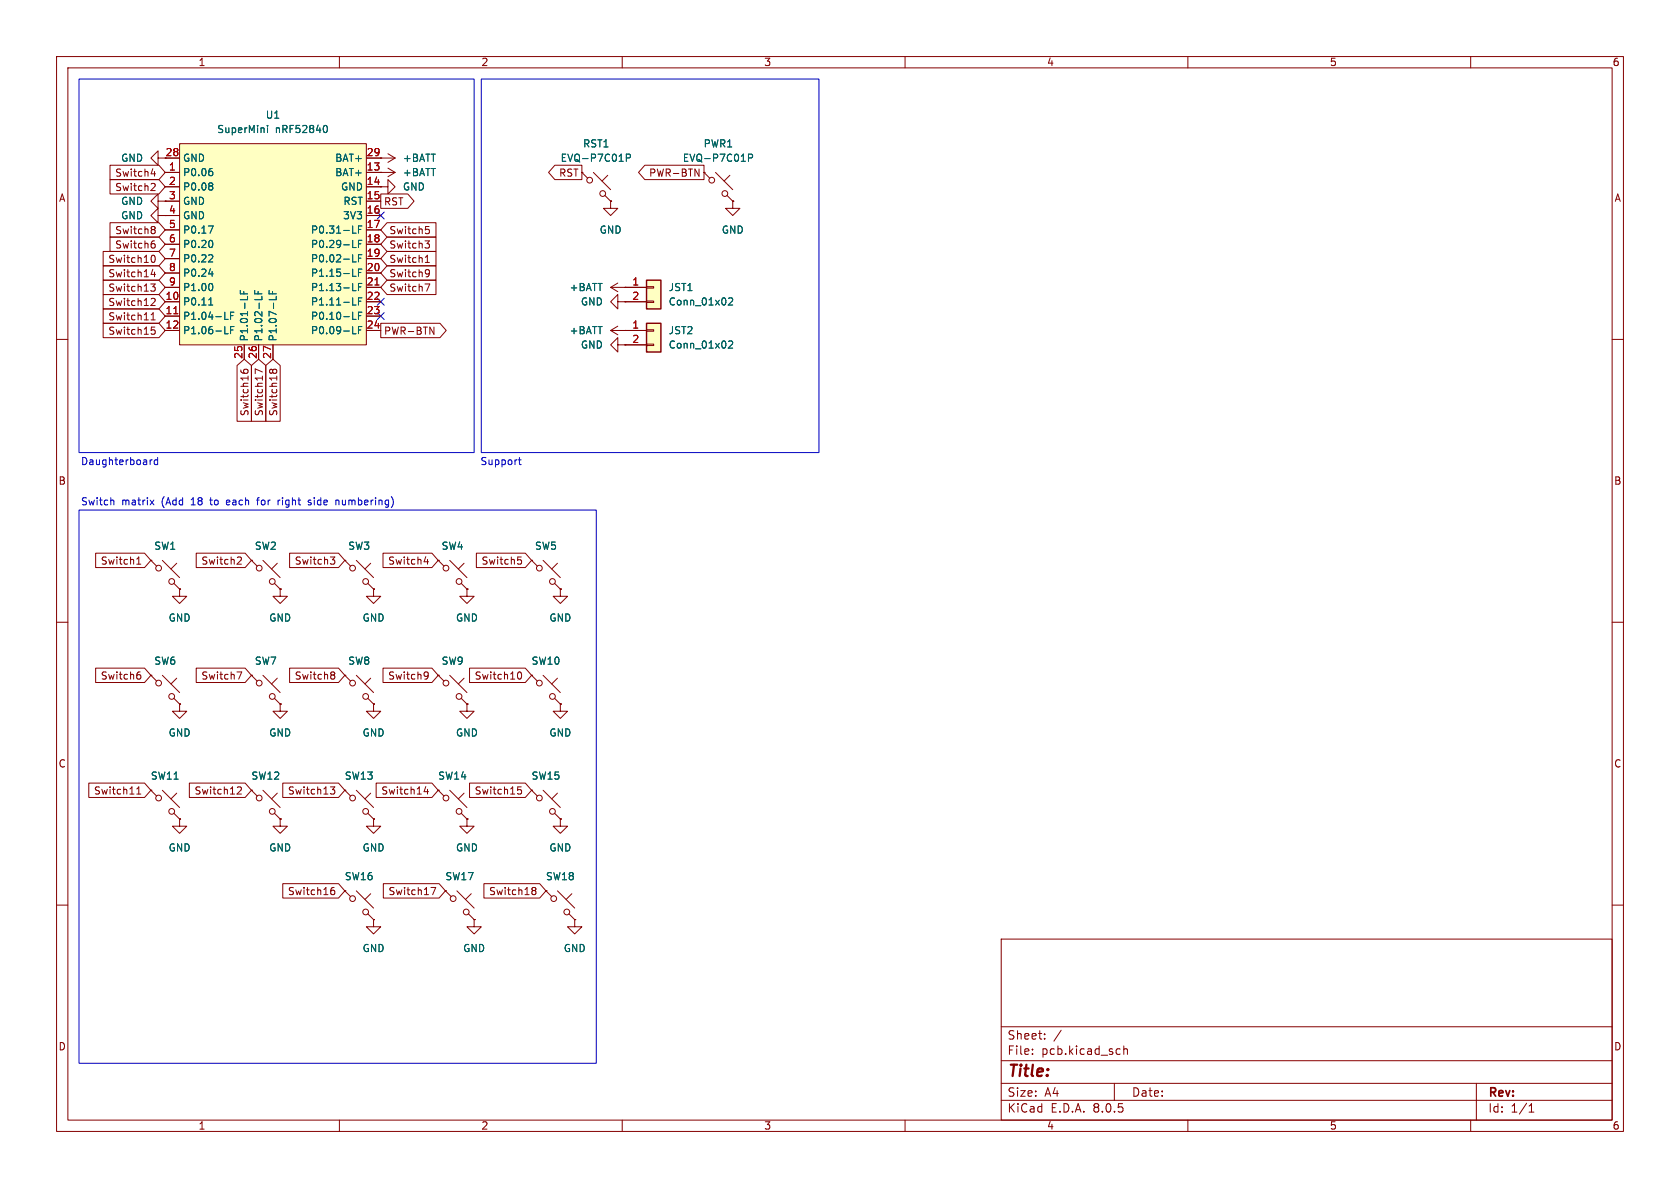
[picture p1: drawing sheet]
<svg xmlns="http://www.w3.org/2000/svg" width="297mm" height="210mm" viewBox="0 0 297 210" stroke-linecap="round" stroke-linejoin="round" font-family="sans-serif">
<g fill="none" stroke="#840000" stroke-width=".18">
<path d="M10 10h277v190h-277zM12 12h273v186h-273zM60 10v2M110 10v2M160 10v2M210 10v2M260 10v2M67.3 33h1.3v-1.2l1.2 1.2-1.2 1.3v-1.3M67.3 33h.1M107.9 35.6v1.2h-1.2l1.2 1.3 1.3-1.3h-1.3M107.9 35.6h.1M129.5 35.6v1.2h-1.2l1.2 1.3 1.3-1.3h-1.3"/>
<path d="M129.5 35.6h.1M10 60h2M107.9 58.4l1.3 .8M107.9 58.4h2.6M109.2 53.3v-1.2l-1.3 1.2 1.3 1.3v-1.3h1.3M109.2 57.7l-1.3 .7M110.5 58.4h.1M110.5 53.3h.1M285 60h2M109.2 61v-1.3l-1.3 1.3 1.3 1.2v-1.2h1.3M110.5 61h.1M26.7 99.1l1 1"/>
<path d="M26.7 99.1h.1M28.7 99.1l3 3M31.2 99.6l-1 1M44.4 99.1l1.1 1M44.4 99.1h.1M46.5 99.1l3 3M49 99.6l-1 1M61 99.1l1 1M61 99.1h.1M63 99.1l3 3M65.5 99.6l-1 1M77.5 99.1l1 1"/>
<path d="M77.5 99.1h.1M79.5 99.1l3 3M82 99.6l-1 1M94 99.1l1 1M94 99.1h.1M96 99.1l3.1 3M98.6 99.6l-1.1 1M10 110h2M26.7 119.4l1 1M26.7 119.4h.1M28.7 119.4l3 3M30.7 103.1l1 1"/>
<path d="M31.2 119.9l-1 1M31.7 104.1v1.3h1.3l-1.3 1.3-1.2-1.3h1.2M31.7 104.1h.1M44.4 119.4l1.1 1M44.4 119.4h.1M46.5 119.4l3 3M48.5 103.1l1 1M49 119.9l-1 1M49.5 104.1v1.3h1.3l-1.3 1.3-1.2-1.3h1.2M49.5 104.1h.1M61 119.4l1 1M61 119.4h.1"/>
<path d="M63 119.4l3 3M65 103.1l1 1M65.5 119.9l-1 1M66 104.1v1.3h1.3l-1.3 1.3-1.2-1.3h1.2M66 104.1h.1M77.5 119.4l1 1M77.5 119.4h.1M79.5 119.4l3 3M81.5 103.1l1 1M82 119.9l-1 1M82.5 104.1v1.3h1.3l-1.3 1.3-1.2-1.3h1.2M82.5 104.1h.1"/>
<path d="M94 119.4l1 1M94 119.4h.1M96 119.4l3.1 3M98 103.1l1.1 1M98.6 119.9l-1.1 1M99.1 104.1h.1M99.1 104.1v1.3h1.2l-1.2 1.3-1.3-1.3h1.3M285 110h2M26.7 139.7l1 1M26.7 139.7h.1M28.7 139.7l3 3M30.7 123.4l1 1.1"/>
<path d="M31.7 124.5v1.2h1.3l-1.3 1.3-1.2-1.3h1.2M31.7 124.5h.1M44.4 139.7l1.1 1M44.4 139.7h.1M46.5 139.7l3 3M48.5 123.4l1 1.1M49.5 124.5v1.2h1.3l-1.3 1.3-1.2-1.3h1.2M49.5 124.5h.1M61 139.7l1 1M61 139.7h.1M63 139.7l3 3M65 123.4l1 1.1"/>
<path d="M66 124.5v1.2h1.3l-1.3 1.3-1.2-1.3h1.2M66 124.5h.1M77.5 139.7l1 1M77.5 139.7h.1M79.5 139.7l3 3M81.5 123.4l1 1.1M82.5 124.5v1.2h1.3l-1.3 1.3-1.2-1.3h1.2M82.5 124.5h.1M94 139.7l1 1M94 139.7h.1M96 139.7l3.1 3M98 123.4l1.1 1.1"/>
<path d="M99.1 124.5h.1M99.1 124.5v1.2h1.2l-1.2 1.3-1.3-1.3h1.3M10 160h2M30.7 143.8l1 1M31.2 140.2l-1 1M31.7 144.8h.1M31.7 144.8v1.3h1.3l-1.3 1.2-1.2-1.2h1.2M48.5 143.8l1 1M49 140.2l-1 1M49.5 144.8v1.3h1.3l-1.3 1.2-1.2-1.2h1.2M49.5 144.8h.1M61 157.5l1 1"/>
<path d="M61 157.5h.1M63 157.5l3 3M65 143.8l1 1M65.5 158l-1 1M65.5 140.2l-1 1M66 144.8v1.3h1.3l-1.3 1.2-1.2-1.2h1.2M66 144.8h.1M78.7 157.5l1.1 1M78.7 157.5h.1M80.8 157.5l3 3M81.5 143.8l1 1M82 140.2l-1 1"/>
<path d="M82.5 144.8v1.3h1.3l-1.3 1.2-1.2-1.2h1.2M82.5 144.8h.1M83.3 158l-1 1M96.5 157.5l1 1M96.5 157.5h.1M98 143.8l1.1 1M98.6 157.5l3 3M98.6 140.2l-1.1 1M99.1 144.8v1.3h1.2l-1.2 1.2-1.3-1.2h1.3M99.1 144.8h.1M101.1 158l-1 1M285 160h2"/>
<path d="M65 161.5l1 1.1M66 162.6h.1M66 162.6v1.2h1.3l-1.3 1.3-1.2-1.3h1.2M82.8 161.5l1 1.1M83.8 162.6v1.2h1.3l-1.3 1.3-1.3-1.3h1.3M83.8 162.6h.1M100.6 161.5l1 1.1M101.6 162.6h.1M101.6 162.6v1.2h1.3l-1.3 1.3-1.3-1.3h1.3M177 166h108v32h-108zM60 198v2M110 198v2"/>
<path d="M160 198v2M177 194.5h108M177 191.5h108M177 187.5h108M177 181.5h108M182.5 186.3v.1M182.5 185.5v.1M184.7 183.6v.1M184.7 182.8v.1M187.6 182.1l-1.3 2M197 191.5v3M197.9 185.4l.1 .1"/>
<path d="M198 186.3l-.1 .1M198.7 184.9v1.5M198.7 185.5l.2-.1 .3 .1 .1 .9M210 198v2M260 198v2M261 191.5v6.5M270.3 196.6h.9M270.3 195.5l.4-.4v1.5"/>
<circle cx="28" cy="100.4" r=".51"/>
<circle cx="30.4" cy="102.8" r=".51"/>
<circle cx="45.8" cy="100.4" r=".51"/>
<circle cx="48.1" cy="102.8" r=".51"/>
<circle cx="62.3" cy="100.4" r=".51"/>
<circle cx="64.6" cy="102.8" r=".51"/>
<circle cx="78.8" cy="100.4" r=".51"/>
<circle cx="81.2" cy="102.8" r=".51"/>
<circle cx="95.4" cy="100.4" r=".51"/>
<circle cx="97.7" cy="102.8" r=".51"/>
<circle cx="28" cy="120.8" r=".51"/>
<circle cx="30.4" cy="123.1" r=".51"/>
<circle cx="45.8" cy="120.8" r=".51"/>
<circle cx="48.1" cy="123.1" r=".51"/>
<circle cx="62.3" cy="120.8" r=".51"/>
<circle cx="64.6" cy="123.1" r=".51"/>
<circle cx="78.8" cy="120.8" r=".51"/>
<circle cx="81.2" cy="123.1" r=".51"/>
<circle cx="95.4" cy="120.8" r=".51"/>
<circle cx="97.7" cy="123.1" r=".51"/>
<circle cx="28" cy="141.1" r=".51"/>
<circle cx="30.4" cy="143.4" r=".51"/>
<circle cx="45.8" cy="141.1" r=".51"/>
<circle cx="48.1" cy="143.4" r=".51"/>
<circle cx="62.3" cy="141.1" r=".51"/>
<circle cx="62.3" cy="158.9" r=".51"/>
<circle cx="64.6" cy="143.4" r=".51"/>
<circle cx="78.8" cy="141.1" r=".51"/>
<circle cx="80.1" cy="158.9" r=".51"/>
<circle cx="81.2" cy="143.4" r=".51"/>
<circle cx="95.4" cy="141.1" r=".51"/>
<circle cx="97.7" cy="143.4" r=".51"/>
<circle cx="97.9" cy="158.9" r=".51"/>
<circle cx="64.6" cy="161.2" r=".51"/>
<circle cx="82.4" cy="161.2" r=".51"/>
<circle cx="100.2" cy="161.2" r=".51"/>
</g>
<path d="M31.7 25.4h33.1v35.6h-33.1z" fill="#ffffc2"/>
<g fill="none" stroke="#840000" stroke-width=".18">
<path d="M27.9 27.9v-1.2l-1.2 1.2 1.2 1.3v-1.3h3.8M27.9 38.1v-1.3l-1.2 1.3 1.2 1.3v-1.3h3.8M27.9 35.6v-1.3l-1.2 1.3 1.2 1.2v-1.2h1.3M29.2 35.6h.1M29.2 30.5h2.5M29.2 33h2.5M29.2 35.6h2.5M31.7 25.4h33.1v35.6h-33.1zM64.8 30.5h5M64.8 33h2.5M64.8 35.6h2.5M64.8 38.1h2.5"/>
<path d="M64.8 27.9h5M67.3 27.9h.1M67.3 30.5h.1M68.6 27.2l1.2 .7M68.6 29.7l1.2 .8M69.8 27.9l-1.2 .8M69.8 30.5l-1.2 .7M124.5 30.5l1 1M124.5 30.5h.1M126.5 30.5l3 3M128.5 34.5l1 1.1M129 31l-1 1"/>
<path d="M129.5 35.6h.1M29.2 53.3h2.5M29.2 55.9h2.5M29.2 58.4h2.5M29.2 40.6h2.5M29.2 43.2h2.5M29.2 45.7h2.5M29.2 48.3h2.5M29.2 50.8h2.5M64.8 53.3h2.5M64.8 55.9h2.5M64.8 58.4h2.5"/>
<path d="M64.8 40.6h2.5M64.8 43.2h2.5M64.8 45.7h2.5M64.8 48.3h2.5M64.8 50.8h2.5M43.2 61v2.5M45.7 61v2.5M48.3 61v2.5"/>
<circle cx="125.8" cy="31.9" r=".51"/>
<circle cx="128.1" cy="34.2" r=".51"/>
</g>
<g fill="none" stroke="#006464" stroke-width=".18">
<path d="M36.8 39.9h.9l-.6 1.3M37.3 29.8h.2M37.4 30.3l.2 .2v.3l-.2 .3M37.4 32.3l.2 .3-.2 .3 .2 .2v.3l-.2 .2M47.3 22.2v.1M47.3 22.6v.8M57.5 22.2a.68 .68 0 0 1 .4 .6 .68 .68 0 0 1-.4 .6M64 39.9h-.6v1.3M132.3 27.9h.6l.1-.2v-.3l-.7-.2v1.3M36.9 53.9h.7M36.9 48.4h.8M37.1 52.8l.2-.2v1.3"/>
<path d="M37.3 42.5a.79 .79 0 0 1 0 1.3M37.3 50.1a.79 .79 0 0 1 0 1.3M37.4 45l.2 .3v.3l-.8 .7h.8M37.5 48v.8M39.7 56.5h.6M39.7 59h.6M40.8 55.8h.4M40.8 58.3h.4M41.4 55.2h-.6v1.3M41.4 57.7h-.6v1.3M42.5 51.3v.6h1.3M43.1 51.5v.4"/>
<path d="M43.8 52.4v.6M45 51.3v.6h1.3M45.6 51.5v.4M46.3 52.4v.6M47.6 51.3v.6h1.2M48.2 51.5v.4M48.8 52.4v.6M62.3 53.9h.7M62.3 56.5h.7M62.3 59h.7M62.3 41.2h.7M62.3 43.8h.7"/>
<path d="M62.3 46.3h.7M62.3 48.8h.7M62.3 51.4h.7M63.4 55.8h.4M63.4 58.3h.4M63.4 40.6h.4M63.4 43.1h.4M63.4 45.6h.4M63.4 48.2h.4M63.4 50.7h.4M63.4 53.3h.4M64 55.2h-.6v1.3"/>
<path d="M64 57.7h-.6v1.3M64 42.5h-.6v1.3M64 45h-.6v1.3M64 47.6h-.6v1.2M64 50.1h-.6v1.3M64 52.6h-.6v1.3"/>
</g>
<path d="M30.7 55.5h.7M66.3 50.4h.7" fill="none" stroke="#a90000" stroke-width=".18"/>
<path d="M114.3 57.2h2.5v5h-2.5z" fill="#ffffc2"/>
<path d="M110.5 58.4h3.8M114.3 58.3h1.3v.2h-1.3zM110.5 61h3.8M114.3 60.8h1.3v.3h-1.3z" fill="none" stroke="#840000" stroke-width=".18"/>
<path d="M114.3 57.2h2.5v5h-2.5z" fill="none" stroke="#840000" stroke-width=".25"/>
<path d="M128.8 60.4l.5-.1 .2 .3-.8 .9h.8" fill="none" stroke="#006464" stroke-width=".18"/>
<path d="M114.3 49.5h2.5v5.1h-2.5z" fill="#ffffc2"/>
<g fill="none" stroke="#840000" stroke-width=".18">
<path d="M19.4 31.7h8.7l1.1 1.3-1.1 1.3h-8.7zM19.4 39.4h8.7l1.1 1.2-1.1 1.3h-8.7zM19.4 29.2h8.7l1.1 1.3-1.1 1.3h-8.7zM26.9 32.4l.4 .1 .1 .3-.7 .9h.7M27 29.8l-.3 .9h.8M27.3 30.3v.9M29.2 35.6h.1M29.2 30.5h2.5M29.2 33h2.5M29.2 35.6h2.5M29.2 38.1h2.5M29.2 27.9h2.5"/>
<path d="M64.8 30.5h2.5M64.8 33h2.5M64.8 35.6h2.5M64.8 38.1h2.5M64.8 27.9h2.5M67.3 34.3h4.8l1.1 1.3-1.1 1.2h-4.8zM67.3 27.9h.1M67.3 30.5h.1M67.3 33h.1M68.4 39.4h8.7v2.5h-8.7l-1.1-1.3zM98.1 29.2h4.8v2.6h-4.8l-1.1-1.3zM102.9 30.5l1 1"/>
<path d="M104.9 30.5l3 3M106.9 34.5l1 1.1M107.4 31l-1 1M107.9 35.6h.1M114 29.2h10.5v2.6h-10.5l-1.1-1.3zM122.9 29.9l.7 1.3v-1.3M124.5 30.5h.1M129.5 35.6h.1M18.2 57.1h9.9l1.1 1.3-1.1 1.3h-9.9zM18.2 49.5h9.9l1.1 1.3-1.1 1.3h-9.9zM18.2 44.4h9.9l1.1 1.3-1.1 1.3h-9.9zM18.2 47h9.9l1.1 1.3-1.1 1.2h-9.9z"/>
<path d="M18.2 52.1h9.9l1.1 1.2-1.1 1.3h-9.9zM18.2 54.6h9.9l1.1 1.3-1.1 1.3h-9.9zM19.4 41.9h8.7l1.1 1.3-1.1 1.3h-8.7zM26.7 50.2h.7l-.4 .5 .4 .1v.5l-.2 .2-.5-.1M26.7 52.9l.5-.2 .2 .4-.7 .9h.7M26.7 56.6h.7M26.7 55.6l.4-.3v1.3M26.8 45.4l.2-.3a.68 .68 0 0 1 .5 .7 .68 .68 0 0 1-.5 .6l-.2-.3M27 40h.2l.2 .3-.2 .3M27 43.1h.2l.2 .2v.4l-.4 .2M27 40.6h.2M27 47.6l-.3 .9h.8"/>
<path d="M27.2 40.6l.2 .2v.3l-.2 .2h-.2M27.3 42.6h-.3M27.3 48.1v.8M27.4 57.8h-.6l-.1 .6 .2-.1 .4 .1 .1 .1v.5l-.2 .1-.5-.1M29.2 50.8h2.5M29.2 53.3h2.5M29.2 55.9h2.5M29.2 58.4h2.5M29.2 40.6h2.5M29.2 43.2h2.5M29.2 45.7h2.5M29.2 48.3h2.5"/>
<path d="M64.8 50.8h2.5M64.8 53.3h2.5M64.8 55.9h2.5M64.8 58.4h2.5M64.8 40.6h2.5M64.8 43.2h2.5M64.8 45.7h2.5M64.8 48.3h2.5M67.3 57.1h10.5l1.1 1.3-1.1 1.3h-10.5zM68.4 49.5h8.7v2.6h-8.7l-1.1-1.3zM68.4 47h8.7v2.5h-8.7l-1.1-1.2zM68.4 44.4h8.7v2.6h-8.7l-1.1-1.3z"/>
<path d="M68.4 41.9h8.7v2.6h-8.7l-1.1-1.3zM75.1 50.2h.9l-.6 1.3M75.1 42.6h.8l-.4 .5 .4 .1v.4l-.2 .3h-.4M75.2 46.4h.7M75.2 45.5l.4-.4v1.3M75.2 40h.7M75.4 40.5h.3l.2 .3v.4l-.5 .1M75.4 47.7l.5 .1a.84 .84 0 0 1-.3 1.1h-.3M75.9 48.2l-.2 .2h-.3M76 57.8l.7 1.3v-1.3M107.9 50.8h6.4M107.9 50.8l1.3 .8"/>
<path d="M109.2 50l-1.3 .8M110.5 50.8h.1M110.5 53.3h.1M110.5 58.4h.1M110.5 53.3h3.8M110.5 58.4h3.8M114.3 53.2h1.3v.3h-1.3zM114.3 50.7h1.3v.2h-1.3zM41.9 64.6l1.3-1.1 1.3 1.1v9.9h-2.6zM42.6 65.4v.4l.3 .1M43.2 61v2.5M43.2 65.9l-.1-.4 .2-.2 .5 .1 .1 .4-.2 .1"/>
<path d="M44.4 64.6l1.3-1.1 1.3 1.1v9.9h-2.6zM45.7 61v2.5M46.4 65.8l-1.3-.6v.9M47 64.6l1.3-1.1 1.2 1.1v9.9h-2.5zM48.2 65.5l-.2-.2-.3 .1v.4l.1 .1M48.2 65.5l.2-.2h.4l.1 .2-.1 .4M48.2 65.8l-.1 .1M48.2 65.5v.3M48.2 65.8l.1 .1M48.3 61v2.5M110.5 61h.1M110.5 61h3.8"/>
<path d="M16.9 97.8h8.7l1.1 1.3-1.1 1.2h-8.7zM24.2 99.7h.7M24.2 98.8l.3-.3v1.2M26.7 99.1h.1M34.7 97.8h8.6l1.1 1.3-1.1 1.2h-8.6zM42.1 98.5h.5l.1 .3-.8 .9h.8M44.4 99.1h.1M51.2 97.8h8.6l1.2 1.3-1.2 1.2h-8.6zM58.4 98.5h.8l-.4 .4 .3 .2 .1 .4-.3 .2h-.3M61 99.1h.1M67.7 97.8h8.7l1.1 1.3-1.1 1.2h-8.7zM75.3 98.4l-.3 .9h.8"/>
<path d="M75.6 98.9v.8M77.5 99.1h.1M84.2 97.8h8.7l1.1 1.3-1.1 1.2h-8.7zM91.5 98.5h.6M91.7 98.9h.3l.2 .3-.1 .5h-.4M94 99.1h.1M16.9 118.1h8.7l1.1 1.3-1.1 1.3h-8.7zM24.4 119.3h.3l.2 .2-.1 .4-.4 .2M24.8 118.8h-.4M26.7 119.4h.1M31.7 104.1h.1M34.7 118.1h8.6l1.1 1.3-1.1 1.3h-8.6z"/>
<path d="M41.9 118.8h.8l-.5 1.3M44.4 119.4h.1M49.5 104.1h.1M51.2 118.1h8.6l1.2 1.3-1.2 1.3h-8.6zM58.7 118.8h.2l.3 .2-.3 .3M58.7 119.3h.2M58.9 119.3l.3 .3v.2l-.3 .3h-.2M61 119.4h.1M66 104.1h.1M67.7 118.1h8.7l1.1 1.3-1.1 1.3h-8.7zM75.2 118.8l.4 .1a.84 .84 0 0 1-.3 1.2h-.2M75.7 119.3l-.2 .3h-.3"/>
<path d="M77.5 119.4h.1M82.5 104.1h.1M83 118.1h9.9l1.1 1.3-1.1 1.3h-9.9zM91.5 119l.3-.2a.68 .68 0 0 1 .4 .6 .68 .68 0 0 1-.4 .7l-.3-.3M94 119.4h.1M99.1 104.1h.1M15.7 138.4h9.9l1.1 1.3-1.1 1.3h-9.9zM24.2 139.5l.3-.4v1.3M26.7 139.7h.1M31.7 124.5h.1M33.5 138.4h9.8l1.1 1.3-1.1 1.3h-9.8zM42 139.2l.4-.1 .3 .4-.8 .9h.8"/>
<path d="M44.4 139.7h.1M49.5 124.5h.1M50 138.4h9.8l1.2 1.3-1.2 1.3h-9.8zM58.4 139.1h.8l-.4 .5 .3 .1v.5l-.2 .2-.4-.1M61 139.7h.1M66 124.5h.1M66.5 138.4h9.9l1.1 1.3-1.1 1.3h-9.9zM75.3 139l-.3 .9h.8M75.6 139.5v.9M77.5 139.7h.1M82.5 124.5h.1M83 138.4h9.9l1.1 1.3-1.1 1.3h-9.9z"/>
<path d="M92.1 139.1h-.6v.6l.2-.1h.4l.1 .2-.1 .4-.1 .2-.5-.2M94 139.7h.1M99.1 124.5h.1M24.2 140.4h.7M31.7 144.8h.1M49.5 144.8h.1M50 156.2h9.8l1.2 1.3-1.2 1.3h-9.8zM58.5 157.5l.4-.1 .3 .2-.1 .5-.4 .1-.2-.2M59.1 156.9h-.4l-.2 .3M61 157.5h.1M66 144.8h.1M67.8 156.2h9.8l1.1 1.3-1.1 1.3h-9.8z"/>
<path d="M76.2 156.9h.8l-.5 1.3M78.7 157.5h.1M82.5 144.8h.1M85.5 156.2h9.9l1.1 1.3-1.1 1.3h-9.9zM94.1 157l.2-.1h.3l.1 .3-.2 .2M94.1 157.3l.2 .1M94.3 157.4h.2M94.3 157.4l-.2 .1M94.5 157.4l.2 .3v.3l-.2 .2-.4-.2M96.5 157.5h.1M99.1 144.8h.1M66 162.6h.1"/>
<path d="M83.8 162.6h.1M101.6 162.6h.1"/>
<circle cx="104.2" cy="31.9" r=".51"/>
<circle cx="106.6" cy="34.2" r=".51"/>
</g>
<path d="M114.3 49.5h2.5v5.1h-2.5z" fill="none" stroke="#840000" stroke-width=".25"/>
<g fill="none" stroke="#006464" stroke-width=".18">
<path d="M36.8 39.9h.9l-.6 1.3M37.3 29.8h.2M37.4 30.3l.2 .2v.3l-.2 .3M37.4 32.3l.2 .3-.2 .3 .2 .2v.3l-.2 .2M47.3 22.2v.1M47.3 22.6v.8M57.5 22.2a.68 .68 0 0 1 .4 .6 .68 .68 0 0 1-.4 .6M64 39.9h-.6v1.3M110.7 27.9h.6l.2-.2-.1-.3-.7-.2v1.3M132.3 27.9h.6l.1-.2v-.3l-.7-.2v1.3M36.9 53.9h.7M36.9 48.4h.8"/>
<path d="M37.1 52.8l.2-.2v1.3M37.3 42.5a.79 .79 0 0 1 0 1.3M37.3 50.1a.79 .79 0 0 1 0 1.3M37.4 45l.2 .3v.3l-.8 .7h.8M37.5 48v.8M39.7 56.5h.6M39.7 59h.6M40.8 55.8h.4M40.8 58.3h.4M41.4 55.2h-.6v1.3M41.4 57.7h-.6v1.3M42.5 51.3v.6h1.3"/>
<path d="M43.1 51.5v.4M43.8 52.4v.6M45 51.3v.6h1.3M45.6 51.5v.4M46.3 52.4v.6M47.6 51.3v.6h1.2M48.2 51.5v.4M48.8 52.4v.6M62.3 53.9h.7M62.3 56.5h.7M62.3 59h.7M62.3 41.2h.7"/>
<path d="M62.3 43.8h.7M62.3 46.3h.7M62.3 48.8h.7M62.3 51.4h.7M63.4 55.8h.4M63.4 58.3h.4M63.4 40.6h.4M63.4 43.1h.4M63.4 45.6h.4M63.4 48.2h.4M63.4 50.7h.4M63.4 53.3h.4"/>
<path d="M64 52.6h-.6v1.3M64 55.2h-.6v1.3M64 57.7h-.6v1.3M64 42.5h-.6v1.3M64 45h-.6v1.3M64 47.6h-.6v1.2M64 50.1h-.6v1.3M128.8 52.8l.5-.2 .2 .4-.8 .9h.8M128.8 60.4l.5-.1 .2 .3-.8 .9h.8"/>
</g>
<g fill="none" stroke="#0000c2" stroke-width=".18">
<path d="M14 14h69.8v66h-69.8zM85.1 14h59.7v66h-59.7zM14 90.2h91.4v97.8h-91.4zM19.8 88.4l.3 .2v.6M26.5 88.4l.7 .8M26.9 81.3l-.4 .2M27.2 88.4l-.7 .8M27.9 81.4l-.4-.1-.2 .2 .1 .6h.5M27.9 80.9v1.2M40.2 88.4l-.2 .2v.5l.2 .1M40.6 88.7l-.6 .1M45.3 88.4h.5"/>
<path d="M45.8 88l-.3 .2v1M49.2 88.4v.8M49.5 88.4l-.3 .2M55 88.5l-.3-.1-.2 .2v.2l.5 .1v.3h-.5M59.4 88.5h.5v.7M91.6 81.3h.5M91.8 80.9v1.1l.3 .1"/>
</g>
<path d="M66.7 37.5l1.2 1.2M67.9 37.5l-1.2 1.2M66.7 55.3l1.2 1.2M66.7 52.7l1.2 1.2M67.9 55.3l-1.2 1.2M67.9 52.7l-1.2 1.2" fill="none" stroke="#000084" stroke-width=".18"/>
<path d="M30.7 55.5h.7M66.3 50.4h.7" fill="none" stroke="#a90000" stroke-width=".18"/>
<text font-size="2.8" fill="#840000" x="178" y="190.9">Title:</text>
<g font-size="2.1" fill="#840000">
<text x="178" y="184">Sheet:</text>
<text x="178" y="186.7">File:</text>
<text x="184.1" y="186.7">pcb.kicad_sch</text>
<text x="178" y="196.9">KiCad</text>
<text x="178" y="194.1">Size:</text>
<text x="184.7" y="194.1">A4</text>
<text x="185.7" y="196.9">E.D.A.</text>
<text x="193.3" y="196.9">8.0.5</text>
<text x="200" y="194.1">Date:</text>
<text x="263" y="194.3">Rev:</text>
<text x="263" y="196.9">Id:</text>
<text x="267.1" y="196.9">1/1</text>
</g>
<g font-size="1.8" fill="#840000">
<text x="35" y="11.9">1</text>
<text x="85" y="11.9">2</text>
<text x="135" y="11.9">3</text>
<text x="185" y="11.9">4</text>
<text x="235" y="11.9">5</text>
<text x="285" y="11.9">6</text>
<text x="10.3" y="35.9">A</text>
<text x="20.3" y="34">Switch2</text>
<text x="20.3" y="31.4">Switch4</text>
<text x="98.7" y="31.4">RST</text>
<text x="114.6" y="31.4">PWR-BTN</text>
<text x="285.3" y="35.9">A</text>
<text x="20.3" y="41.6">Switch8</text>
<text x="67.8" y="36.5">RST</text>
<text x="68.7" y="41.6">Switch5</text>
<text x="19.1" y="46.7">Switch10</text>
<text x="20.3" y="44.1">Switch6</text>
<text x="68.7" y="46.7">Switch1</text>
<text x="68.7" y="44.1">Switch3</text>
<text x="19.1" y="51.8">Switch13</text>
<text x="19.1" y="49.2">Switch14</text>
<text x="68.7" y="51.8">Switch7</text>
<text x="68.7" y="49.2">Switch9</text>
<text x="19.1" y="59.4">Switch15</text>
<text x="19.1" y="54.3">Switch12</text>
<text x="19.1" y="56.8">Switch11</text>
<text x="67.8" y="59.4">PWR-BTN</text>
<text x="44.1" y="73.7" transform="rotate(-90 44.1 73.7)">Switch16</text>
<text x="46.7" y="73.7" transform="rotate(-90 46.7 73.7)">Switch17</text>
<text x="49.2" y="73.7" transform="rotate(-90 49.2 73.7)">Switch18</text>
<text x="10.3" y="85.9">B</text>
<text x="285.3" y="85.9">B</text>
<text x="17.7" y="100">Switch1</text>
<text x="35.5" y="100">Switch2</text>
<text x="52" y="100">Switch3</text>
<text x="68.5" y="100">Switch4</text>
<text x="85" y="100">Switch5</text>
<text x="17.7" y="120.3">Switch6</text>
<text x="35.5" y="120.3">Switch7</text>
<text x="52" y="120.3">Switch8</text>
<text x="68.5" y="120.3">Switch9</text>
<text x="83.8" y="120.3">Switch10</text>
<text x="10.3" y="135.9">C</text>
<text x="285.3" y="135.9">C</text>
<text x="16.5" y="140.7">Switch11</text>
<text x="34.3" y="140.7">Switch12</text>
<text x="50.8" y="140.7">Switch13</text>
<text x="67.3" y="140.7">Switch14</text>
<text x="83.8" y="140.7">Switch15</text>
<text x="50.8" y="158.4">Switch16</text>
<text x="68.6" y="158.4">Switch17</text>
<text x="86.4" y="158.4">Switch18</text>
<text x="10.3" y="185.9">D</text>
<text x="285.3" y="185.9">D</text>
<text x="35" y="199.9">1</text>
<text x="85" y="199.9">2</text>
<text x="135" y="199.9">3</text>
<text x="185" y="199.9">4</text>
<text x="235" y="199.9">5</text>
<text x="285" y="199.9">6</text>
</g>
<g font-size="1.8" fill="#006464">
<text x="38.3" y="23.7">SuperMini</text>
<text x="46.9" y="21.2">U1</text>
<text x="48.7" y="23.7">nRF52840</text>
<text x="21.3" y="28.8">GND</text>
<text x="32.3" y="28.8">GND</text>
<text x="59.2" y="28.8">BAT+</text>
<text x="71.1" y="28.8">+BATT</text>
<text x="99" y="28.8">EVQ-P7C01P</text>
<text x="103" y="26.3">RST1</text>
<text x="120.6" y="28.8">EVQ-P7C01P</text>
<text x="124.3" y="26.3">PWR1</text>
<text x="32.3" y="31.3">P0.06</text>
<text x="32.3" y="33.9">P0.08</text>
<text x="59.2" y="31.3">BAT+</text>
<text x="60.2" y="33.9">GND</text>
<text x="71.1" y="33.9">GND</text>
<text x="71.1" y="31.3">+BATT</text>
<text x="21.3" y="39">GND</text>
<text x="21.3" y="36.4">GND</text>
<text x="32.3" y="36.4">GND</text>
<text x="32.3" y="39">GND</text>
<text x="32.3" y="41.5">P0.17</text>
<text x="54.9" y="41.5">P0.31-LF</text>
<text x="60.6" y="39">3V3</text>
<text x="60.6" y="36.4">RST</text>
<text x="105.9" y="41.5">GND</text>
<text x="127.5" y="41.5">GND</text>
<text x="32.3" y="44">P0.20</text>
<text x="32.3" y="46.6">P0.22</text>
<text x="54.9" y="44">P0.29-LF</text>
<text x="54.9" y="46.6">P0.02-LF</text>
<text x="32.3" y="49.1">P0.24</text>
<text x="32.3" y="51.7">P1.00</text>
<text x="54.9" y="49.1">P1.15-LF</text>
<text x="54.9" y="51.7">P1.13-LF</text>
<text x="100.6" y="51.7">+BATT</text>
<text x="118.1" y="51.7">JST1</text>
<text x="32.3" y="54.2">P0.11</text>
<text x="32.3" y="56.7">P1.04-LF</text>
<text x="32.3" y="59.3">P1.06-LF</text>
<text x="54.9" y="54.2">P1.11-LF</text>
<text x="54.9" y="59.3">P0.09-LF</text>
<text x="54.9" y="56.7">P0.10-LF</text>
<text x="100.6" y="59.3">+BATT</text>
<text x="102.6" y="54.2">GND</text>
<text x="118.1" y="54.2">Conn_01x02</text>
<text x="118.1" y="59.3">JST2</text>
<text x="44" y="60.5" transform="rotate(-90 44 60.5)">P1.01-LF</text>
<text x="46.6" y="60.5" transform="rotate(-90 46.6 60.5)">P1.02-LF</text>
<text x="49.1" y="60.5" transform="rotate(-90 49.1 60.5)">P1.07-LF</text>
<text x="102.6" y="61.8">GND</text>
<text x="118.1" y="61.8">Conn_01x02</text>
<text x="27.2" y="97.4">SW1</text>
<text x="45" y="97.4">SW2</text>
<text x="61.5" y="97.4">SW3</text>
<text x="78" y="97.4">SW4</text>
<text x="94.5" y="97.4">SW5</text>
<text x="29.7" y="110.1">GND</text>
<text x="47.5" y="110.1">GND</text>
<text x="64" y="110.1">GND</text>
<text x="80.5" y="110.1">GND</text>
<text x="97" y="110.1">GND</text>
<text x="27.2" y="117.7">SW6</text>
<text x="45" y="117.7">SW7</text>
<text x="61.5" y="117.7">SW8</text>
<text x="78" y="117.7">SW9</text>
<text x="93.9" y="117.7">SW10</text>
<text x="29.7" y="130.4">GND</text>
<text x="47.5" y="130.4">GND</text>
<text x="64" y="130.4">GND</text>
<text x="80.5" y="130.4">GND</text>
<text x="97" y="130.4">GND</text>
<text x="26.6" y="138">SW11</text>
<text x="44.3" y="138">SW12</text>
<text x="60.9" y="138">SW13</text>
<text x="77.4" y="138">SW14</text>
<text x="93.9" y="138">SW15</text>
<text x="29.7" y="150.7">GND</text>
<text x="47.5" y="150.7">GND</text>
<text x="60.9" y="155.8">SW16</text>
<text x="64" y="150.7">GND</text>
<text x="78.6" y="155.8">SW17</text>
<text x="80.5" y="150.7">GND</text>
<text x="96.4" y="155.8">SW18</text>
<text x="97" y="150.7">GND</text>
<text x="64" y="168.5">GND</text>
<text x="81.8" y="168.5">GND</text>
<text x="99.6" y="168.5">GND</text>
</g>
<g font-size="1.8" fill="#a90000">
<text x="29.2" y="27.7">28</text>
<text x="64.7" y="27.7">29</text>
<text x="29.8" y="30.2">1</text>
<text x="29.8" y="32.8">2</text>
<text x="29.8" y="35.3">3</text>
<text x="64.7" y="32.8">14</text>
<text x="64.7" y="35.3">15</text>
<text x="64.7" y="30.2">13</text>
<text x="29.8" y="37.8">4</text>
<text x="29.8" y="40.4">5</text>
<text x="64.7" y="40.4">17</text>
<text x="64.7" y="37.8">16</text>
<text x="29.8" y="42.9">6</text>
<text x="29.8" y="45.5">7</text>
<text x="64.7" y="42.9">18</text>
<text x="64.7" y="45.5">19</text>
<text x="29.2" y="53.1">10</text>
<text x="29.8" y="48">8</text>
<text x="29.8" y="50.5">9</text>
<text x="64.7" y="48">20</text>
<text x="64.7" y="50.5">21</text>
<text x="64.7" y="53.1">22</text>
<text x="111.7" y="50.5">1</text>
<text x="111.7" y="53.1">2</text>
<text x="29.2" y="55.6">11</text>
<text x="29.2" y="58.2">12</text>
<text x="64.7" y="58.2">24</text>
<text x="64.7" y="55.6">23</text>
<text x="111.7" y="58.2">1</text>
<text x="42.9" y="63.5" transform="rotate(-90 42.9 63.5)">25</text>
<text x="45.5" y="63.5" transform="rotate(-90 45.5 63.5)">26</text>
<text x="48" y="63.5" transform="rotate(-90 48 63.5)">27</text>
<text x="111.7" y="60.7">2</text>
</g>
<g font-size="1.8" fill="#0000c2">
<text x="14.2" y="82.3">Daughterboard</text>
<text x="84.8" y="82.3">Support</text>
<text x="14.2" y="89.4">Switch</text>
<text x="21.5" y="89.4">matrix</text>
<text x="28.7" y="89.4">(Add</text>
<text x="34.1" y="89.4">18</text>
<text x="37.7" y="89.4">to</text>
<text x="40.7" y="89.4">each</text>
<text x="46.3" y="89.4">for</text>
<text x="50.2" y="89.4">right</text>
<text x="55.8" y="89.4">side</text>
<text x="60.8" y="89.4">numbering)</text>
</g>
</svg>
